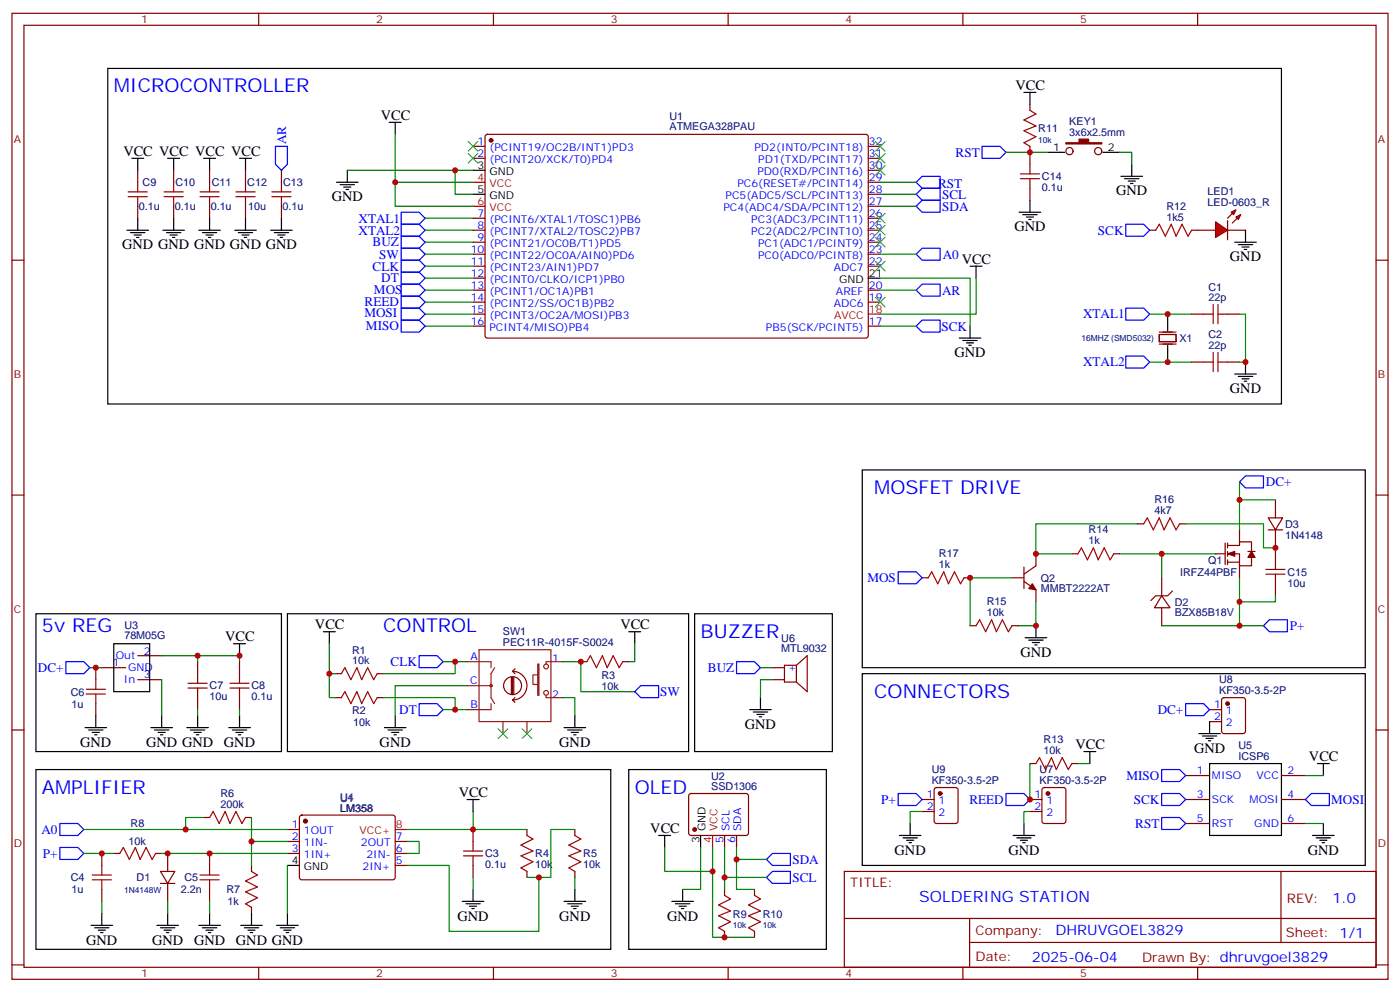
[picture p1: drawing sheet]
<svg xmlns="http://www.w3.org/2000/svg" width="412mm" height="292mm" viewBox="0 0 412 292" stroke-linecap="round" stroke-linejoin="round" font-family="sans-serif">
<g fill="none" stroke="#870000" stroke-width=".35">
<path d="M3.5 3.9h405.4v284.4h-405.4zM7.1 7.4h398.2v277.3h-398.2zM76.2 3.9v3.5M145.3 3.9v3.5M214.5 3.9v3.5M283.6 3.9v3.5M352.8 3.9v3.5M143.1 39.8l.5-.3 111.7 .1 .5 .7-.1 58.8-.6 .4h-111.8l-.4-.7v-58.5zM303.4 30.7v1.8M40.6 50.1v3.6M51.2 50.1v3.6M61.7 50.1v3.6"/>
<path d="M72.3 50.1v3.6M82.9 50.1v3.6M139.3 43.1h3.6M139.3 46.6h3.6M255.8 43.1h3.5M255.8 46.6h3.5M255.8 57.2h3.5M255.8 53.7h3.5M255.8 50.1h3.5M303.4 43.1v5.3M303.4 55.4v3.5M3.5 76.6h3.6"/>
<path d="M40.6 60.7v3.5M51.2 60.7v3.5M61.7 60.7v3.5M72.3 60.7v3.5M82.9 60.7v3.5M139.3 64.2h3.6M139.3 67.8h3.6M139.3 71.3h3.6M139.3 74.8h3.6M139.3 78.4h3.6M255.8 64.2h3.5M255.8 67.8h3.5"/>
<path d="M255.8 71.3h3.5M255.8 74.8h3.5M255.8 78.4h3.5M255.8 60.7h3.5M405.3 76.6h3.6M139.3 81.9h3.6M139.3 85.4h3.6M139.3 88.9h3.6M139.3 92.5h3.6M139.3 96h3.6M255.8 85.4h3.5M255.8 88.9h3.5"/>
<path d="M255.8 96h3.5M341.5 98.5h4.9v2.1h-4.9zM341.5 97.8h4.9M351 92.5h3.5M361.6 92.5h3.5M341.5 101.3h4.9M351 106.6h3.5M361.6 106.6h3.5M3.5 145.7h3.6M360.9 159.8v6.4M361.6 159.8v1.5M365.1 156v3.5"/>
<path d="M405.3 145.7h3.6M298.1 170.1h3.5M301.6 171.1l3.6 2.5v3.5M301.6 166.9v6.3M305.2 163v3.5l-3.6 2.5M358.1 163h2.8M361.6 160.5h3.5v-1h3.6v2.8M361.6 163h3.5v3.5h3.6v-2.4M361.6 165.5h3.5M361.6 162.3v1.4M361.6 164.8v1.4M365.1 166.5v3.6"/>
<path d="M367.6 162.3h2.1M28.2 196.5v3.6M30 196.5h7M40.6 193h7M58.2 194.8v3.5M70.6 194.8v3.5M98.8 198.3h1.7M111.1 198.3h1.8M171.1 194.8h1.8M183.4 194.8h1.8M3.5 214.9h3.6M28.2 207.1v3.5"/>
<path d="M40.6 200.1h7M58.2 205.4v3.5M70.6 205.4v3.5M98.8 205.4h1.7M111.1 205.4h1.8M405.3 214.9h3.6M203.1 233.8l.5-.2h16.2l.5 .2 .2 .5-.1 11.2-.6 .4h-16.5l-.5-.7v-10.9zM30 251.2v3.5M33.5 251.2h1.8M45.9 251.2h1.7M47.3 256.5h4.2l-2.1 3.5zM49.4 251.2v5.3"/>
<path d="M60 240.6h1.7M61.7 251.2v3.5M72.3 240.6h1.8M74.1 254.7v1.8M84.7 244.2h3.5M84.7 247.7h3.5M84.7 251.2h3.5M88.4 240.1l.5-.2 27.1 .1 .4 .6v17.9l-.7 .5-27.1-.1-.4-.6v-17.7zM116.4 247.7h3.5M116.4 251.2h3.5M116.4 254.7h3.5M139.3 244.2v3.5"/>
<path d="M139.3 254.7v3.6M155.2 244.2v1.7M155.2 256.5v1.8M169.3 244.2v1.7M169.3 256.5v1.8M213.4 245.9v3.5M217 245.9v3.5M248.7 256.5h156.6v28.2h-156.6zM377.3 256.5v20.9M30 261.8v3.5M47.3 260h4.2M49.4 260v5.3"/>
<path d="M61.7 261.8v3.5M74.1 267.1v1.8M213.4 261.8v1.8M213.4 274.1v1.8M222.2 261.8v1.8M222.2 274.1v1.8M248.7 270.4h156.5M285.6 277.4h119.6M285.6 270.4v14.1M3.5 284h3.6M76.2 284.7v3.6M145.3 284.7v3.6"/>
<path d="M214.5 284.7v3.6M283.6 284.7v3.6M352.8 284.7v3.6M405.3 284h3.6"/>
<circle cx="315" cy="44.5" r="1.06"/>
<circle cx="323.5" cy="44.5" r="1.06"/>
</g>
<g fill="#870000" stroke="#870000" stroke-width=".35">
<path d="M361.6 163l2.1-.7v1.4z"/>
<path d="M368.7 162.3l1 1.8h-2.1z"/>
<path d="M304.1 171.8l1.1 1.8-2.2-.4z"/>
<path d="M314 42h3.9v-1h2.8v1h3.9v.4h-10.6z"/>
<circle cx="144.6" cy="41.3" r=".53"/>
<circle cx="90" cy="241.7" r=".53"/>
<circle cx="204.6" cy="244.2" r=".53"/>
</g>
<g fill="none" stroke="#000" stroke-width=".35">
<path d="M114.7 36h3.5M116.4 36v3.5M301.6 27.2h3.6M303.4 27.2v3.5M38.8 46.6h3.5M40.6 46.6v3.5M49.4 46.6h3.5M51.2 46.6v3.5M60 46.6h3.5M61.7 46.6v3.5M70.6 46.6h3.5M72.3 46.6v3.5"/>
<path d="M99.1 53.7h6.4M100.2 54.4h4.2M101.2 55.1h2.2M102 55.8h.7M102.3 50.1v3.6M139.3 50.1h3.6M139.3 57.2h3.6M303.4 58.9v3.6M308.7 44.8h4.9M324.9 44.8h4.9M330.2 51.9h6.3M331.3 52.6h4.2"/>
<path d="M332.3 53.3h2.1M333 54h.7M333.4 48.4v3.5M37.4 67.8h6.3M38.5 68.5h4.2M39.5 69.2h2.1M40.2 69.9h.7M40.6 64.2v3.6M48 67.8h6.3M49 68.5h4.3M50.1 69.2h2.1M50.8 69.9h.7"/>
<path d="M51.2 64.2v3.6M58.6 67.8h6.3M59.6 68.5h4.3M60.7 69.2h2.1M61.4 69.9h.7M61.7 64.2v3.6M69.1 67.8h6.4M70.2 68.5h4.2M71.3 69.2h2.1M72 69.9h.7M72.3 64.2v3.6M79.7 67.8h6.4"/>
<path d="M80.8 68.5h4.2M81.8 69.2h2.2M82.5 69.9h.8M82.9 64.2v3.6M285.8 78.4h3.5M287.5 78.4v3.5M300.2 62.5h6.4M301.3 63.2h4.2M302.3 63.9h2.1M303 64.6h.7M255.8 81.9h3.5M282.6 99.5h6.3"/>
<path d="M285.8 96v3.5M344 92.5v4.9M283.6 100.2h4.3M284.7 100.9h2.1M285.4 101.6h.7M344 101.6v5M363.7 110.1h6.4M364.8 110.8h4.2M365.8 111.5h2.1M366.5 112.2h.7M366.9 106.6v3.5M10.6 180.7h72.3v40.5h-72.3z"/>
<path d="M33.5 189.5h10.6v14.1h-10.6zM68.8 189.5h3.5M70.6 189.5v3.5M84.7 180.7h118.1v40.5h-118.1zM95.2 185.9h3.6M97 185.9v3.6M185.2 185.9h3.5M187 185.9v3.6M25 214.2h6.4M26.1 214.9h4.2M27.2 215.6h2.1M27.9 216.3h.7"/>
<path d="M28.2 210.6v3.6M44.4 214.2h6.4M45.5 214.9h4.2M46.6 215.6h2.1M47.3 216.3h.7M47.6 210.6v3.6M55 214.2h6.4M56.1 214.9h4.2M57.1 215.6h2.2M57.9 216.3h.7M58.2 210.6v3.6M67.4 214.2h6.3"/>
<path d="M68.4 214.9h4.3M69.5 215.6h2.1M70.2 216.3h.7M70.6 210.6v3.6M113.2 214.2h6.4M114.3 214.9h4.2M115.4 215.6h2.1M116.1 216.3h.7M116.4 210.6v3.6M166.2 214.2h6.3M167.2 214.9h4.2M168.3 215.6h2.1"/>
<path d="M169 216.3h.7M169.3 210.6v3.6M10.6 226.5h169.3v52.9h-169.3zM137.6 235.3h3.5M139.3 235.3v3.6M185.2 226.5h58.2v52.9h-58.2zM84.7 254.7h3.5M194 245.9h3.6M195.8 245.9v3.5M206.4 245.9v3.5M26.8 272.4h6.4M27.9 273.1h4.2"/>
<path d="M28.9 273.8h2.1M29.6 274.5h.7M30 268.9v3.5M46.2 272.4h6.4M47.3 273.1h4.2M48.3 273.8h2.1M49 274.5h.7M49.4 268.9v3.5M58.6 272.4h6.3M59.6 273.1h4.3M60.7 273.8h2.1M61.4 274.5h.7"/>
<path d="M61.7 268.9v3.5M70.9 272.4h6.4M72 273.1h4.2M73 273.8h2.1M73.7 274.5h.7M74.1 268.9v3.5M81.5 272.4h6.3M82.5 273.1h4.3M83.6 273.8h2.1M84.3 274.5h.7M84.7 268.9v3.5M136.2 265.3h6.3"/>
<path d="M137.2 266h4.3M138.3 266.7h2.1M139 267.4h.7M139.3 261.8v3.5M166.2 265.3h6.3M167.2 266h4.2M168.3 266.7h2.1M169 267.4h.7M169.3 261.8v3.5M197.9 265.3h6.4M199 266h4.2M200 266.7h2.1"/>
<path d="M200.7 267.4h.7M201.1 261.8v3.5"/>
</g>
<path d="M139.3 53.7h3.6M139.3 60.7h3.6M255.8 92.5h3.5M116.4 244.2h3.5M209.9 245.9v3.5" fill="none" stroke="#f00" stroke-width=".35"/>
<g fill="none" stroke="#8c2424" stroke-width=".35">
<path d="M137.6 194.8h7v1.7M141.1 191.2h21.2v21.2h-21.2zM145.7 196.5l-1.1 1.8v7.1l1.1 1.7M158.4 195.5h.3v9.1h-.3zM158.4 198.6h-1.4v2.9h1.4M165.8 194.8h-4.9v.7M137.6 201.8h7M144.6 207.1v1.8h-7M148.2 212.4v3.5M155.2 212.4v3.5M160.9 204.6v.8h4.9"/>
<circle cx="160.9" cy="196.2" r=".71"/>
<circle cx="144.6" cy="201.8" r=".35"/>
<circle cx="160.9" cy="203.9" r=".71"/>
</g>
<path d="M150.6 199.4v4.9M151 197.6a4.2 4.2 0 0 1 4.2 4.2 4.2 4.2 0 0 1-4.2 4.3M151 199.4v4.9M151 197.6l.7 .7M151.3 199.4v4.9M151.7 196.9l-.7 .7M151 206.1l.7 .7M151.7 205.4l-.7 .7M153.6 201.8a2.65 2.65 0 0 0-3.7-2.4 2.65 2.65 0 0 0-.6 4.4 2.65 2.65 0 0 0 4.2-1.3l.1-.6" fill="none" stroke="#850000" stroke-width=".35"/>
<g fill="none" stroke="#00f" stroke-width=".35">
<path d="M81.1 43.1h3.6v5.3l-1.8 1.7-1.8-1.7zM269.9 53.7l1.7-1.8h5.3v3.5h-5.3zM289.3 43.1h5.3l1.7 1.7-1.7 1.8h-5.3zM118.2 62.5h5.3l1.7 1.7-1.7 1.8h-5.3zM118.2 66h5.3l1.7 1.8-1.7 1.7h-5.3zM271.6 83.6h5.3v3.6h-5.3l-1.7-1.8zM331.6 90.7h5.3l1.8 1.8-1.8 1.7h-5.3zM331.6 104.8h5.3l1.8 1.8-1.8 1.7h-5.3zM19.4 194.8h5.3l1.8 1.7-1.8 1.8h-5.3zM123.5 193h5.3l1.7 1.8-1.7 1.7h-5.3zM123.5 207.1h5.3l1.7 1.8-1.7 1.7h-5.3zM187 203.6l1.7-1.8h5.3v3.6h-5.3z"/>
<path d="M17.6 242.4h5.3l1.8 1.8-1.8 1.7h-5.3zM17.6 249.4h5.3l1.8 1.8-1.8 1.8h-5.3zM225.8 258.3l1.7-1.8h5.3v3.5h-5.3zM227.5 251.2h5.3v3.5h-5.3l-1.7-1.7z"/>
</g>
<g fill="none" stroke="#008700" stroke-width=".35">
<path d="M116.4 39.5v21.2h22.9M102.3 50.1h31.8M116.4 53.7h22.9M139.3 50.1h-5.2v7.1h5.2M259.3 53.7h10.6M296.3 44.8h12.4M329.8 44.8h3.6v3.6M125.2 64.2h14.1M125.2 67.8h14.1M259.3 81.9h26.5v14.1M259.3 85.4h10.6M287.5 81.9v10.6h-28.2"/>
<path d="M338.7 92.5h12.3M365.1 92.5h1.8v14.1h-1.8M338.7 106.6h12.3M26.5 196.5h3.5M47.6 193h23v1.8M58.2 193v1.8M97 189.5v15.9h1.8M97 198.3h1.8M130.5 194.8h7.1M134.1 194.8v3.5h-21.2M165.8 194.8h5.3v8.8h15.9M187 189.5v5.3h-1.8"/>
<path d="M47.6 200.1v10.5M58.2 208.9v1.7M70.6 208.9v1.7M112.9 205.4h21.2v3.5M130.5 208.9h7.1M137.6 201.8h-21.2v8.8M165.8 205.4h3.5v5.2M139.3 238.9v5.3h-19.4M24.7 244.2h60M24.7 251.2h8.8M47.6 251.2h37.1M60 240.6h-5.3v3.6"/>
<path d="M74.1 240.6v7.1h10.6M74.1 247.7v7M84.7 254.7v14.2M119.9 247.7h3.6v3.5h-3.6M119.9 254.7h12.4v19.4h26.4v-15.8M139.3 258.3v3.5M139.3 244.2h15.9M169.3 244.2h-7v14.1h-7.1M169.3 258.3v3.5M195.8 249.4v7.1h14.1v-7.1M206.4 249.4v12.4h-5.3M209.9 256.5v19.4h12.3"/>
<path d="M213.4 249.4v12.4M213.4 258.3h12.4M217 249.4v12.4h5.2M217 253h8.8M30 265.3v3.6M49.4 265.3v3.6M61.7 265.3v3.6"/>
</g>
<g fill="none" stroke="#a10000" stroke-width=".35">
<path d="M303.4 32.5l1.8 1-3.6 1.8 3.6 1.8-3.6 1.4 3.6 1.8-3.6 1.7 1.8 1.1M37.7 56.5h5.7M37.7 57.9h5.7M40.6 53.7v2.8M40.6 57.9v2.8M48.3 56.5h5.7M48.3 57.9h5.7M51.2 53.7v2.8M51.2 57.9v2.8M58.9 56.5h5.7M58.9 57.9h5.7M61.7 53.7v2.8"/>
<path d="M61.7 57.9v2.8M69.5 56.5h5.6M69.5 57.9h5.6M72.3 53.7v2.8M72.3 57.9v2.8M80.1 56.5h5.6M80.1 57.9h5.6M82.9 53.7v2.8M82.9 57.9v2.8M300.6 52.6h5.6M300.6 51.2h5.6M303.4 48.4v2.8"/>
<path d="M303.4 52.6v2.8M354.5 92.5h2.9M357.4 89.6v5.7M358.8 89.6v5.7M358.8 92.5h2.8M354.5 106.6h2.9M357.4 103.8v5.6M358.8 103.8v5.6M358.8 106.6h2.8M58.2 198.3v2.8M70.6 198.3v2.8M100.5 198.3l1.1-1.8 1.8 3.6 1.7-3.6 1.4 3.6 1.8-3.6 1.8 3.6 1-1.8"/>
<path d="M172.9 194.8l1-1.8 1.8 3.5 1.7-3.5 1.5 3.5 1.7-3.5 1.8 3.5 1-1.7M25.4 204.3h5.6M25.4 202.9h5.6M28.2 200.1v2.8M28.2 204.3v2.8M55.4 202.5h5.6M55.4 201.1h5.6M58.2 202.5v2.9M67.7 202.5h5.7M67.7 201.1h5.7M70.6 202.5v2.9M100.5 205.4l1.1-1.8 1.8 3.5 1.7-3.5 1.4 3.5 1.8-3.5 1.8 3.5 1-1.7"/>
<path d="M27.2 259h5.6M27.2 257.6h5.6M30 254.7v2.9M30 259v2.8M35.3 251.2l1-1.8 1.8 3.6 1.8-3.6 1.4 3.6 1.7-3.6 1.8 3.6 1.1-1.8M58.9 259h5.7M58.9 257.6h5.7M61.7 240.6l1.1-1.7 1.8 3.5 1.7-3.5 1.4 3.5 1.8-3.5 1.8 3.5 1-1.8M61.7 254.7v2.9M61.7 259v2.8M74.1 256.5l1.7 1.1-3.5 1.7 3.5 1.8-3.5 1.4 3.5 1.8-3.5 1.7 1.8 1.1M136.5 251.9h5.7"/>
<path d="M136.5 250.5h5.7M139.3 247.7v2.8M139.3 251.9v2.8M155.2 245.9l1.8 1.1-3.5 1.7 3.5 1.8-3.5 1.4 3.5 1.8-3.5 1.7 1.7 1.1M169.3 245.9l1.8 1.1-3.5 1.7 3.5 1.8-3.5 1.4 3.5 1.8-3.5 1.7 1.7 1.1M213.4 263.6l1.8 1-3.5 1.8 3.5 1.7-3.5 1.5 3.5 1.7-3.5 1.8 1.7 1M222.2 263.6l1.8 1-3.5 1.8 3.5 1.7-3.5 1.5 3.5 1.7-3.5 1.8 1.7 1"/>
</g>
<path d="M146.8 214.5l2.8 2.8M149.6 214.5l-2.8 2.8M153.8 214.5l2.8 2.8M156.6 214.5l-2.8 2.8" fill="none" stroke="#3c3" stroke-width=".35"/>
<g fill="#f00" stroke="#870000" stroke-width=".35">
<path d="M358.1 65.3l3.5 2.5-3.5 2.1z"/>
<path d="M361.6 64.9v5.7z"/>
</g>
<g fill="#870000" stroke="#870000" stroke-width=".35">
<path d="M361.6 64.2l1.4-1.4z"/>
<path d="M363 65.7l1.4-1.5z"/>
</g>
<g fill="#f00" stroke="#870000" stroke-width=".35">
<path d="M362.7 62.5l1.4-.7-.7 1.4z"/>
<path d="M364.1 63.9l1.4-.7-.7 1.4z"/>
</g>
<g fill="none" stroke="#870000" stroke-width=".35">
<path d="M338.7 67.8h1.7M351 67.8h7.1M361.6 67.8h5.3M335.1 154.2h1.8M347.5 154.2h1.7M373.6 152.4h4.2l-2.1 3.6zM373.6 156h4.2M375.7 147.1v5.3M375.7 156v8.8M271.6 170.1h1.8M284 170.1h1.8M315.7 163h1.8"/>
<path d="M328.1 163h1.7M342.2 175.4l2.5 3.5h-4.6zM342.2 170.1v5.3M342.2 178.9v5.3M345.4 174l-1.4 1.4h-3.6l-1.4 1.4M375.7 171.8v3.6M227.5 196.5h3.6M234.6 195.8l3.2-2.8v10.6l-3.2-2.8M234.6 195.8v5M234.6 195.8h-3.5v5h3.5M285.8 184.2h1.7M298.1 184.2h1.8"/>
<path d="M227.5 200.1h3.6M356.3 208.9h3.5M356.3 212.4h3.5M360.1 205.6l.4-.2h5.7l.6 .4 .1 9.4-.5 .7h-5.9l-.6-.4-.1-9.4zM271.6 235.3h3.6M271.6 238.9h3.6M275.4 232l.5-.2h5.6l.7 .4v9.5l-.4 .6-5.9 .1-.7-.5v-9.4zM303.4 235.3h3.5M303.4 238.9h3.5M303.4 224.8h1.8M307.2 232l.4-.2h5.7l.6 .4 .1 9.5-.5 .6-5.9 .1-.6-.5-.1-9.4zM315.7 224.8h1.8"/>
<path d="M349.2 228.3h7.1M349.2 235.3h7.1M377.5 228.3h7M377.5 235.3h7M349.2 242.4h7.1M377.5 242.4h7"/>
</g>
<path d="M340.4 67.8l1.1-1.8 1.8 3.5 1.7-3.5 1.4 3.5 1.8-3.5 1.8 3.5 1-1.7M336.9 154.2l1.1-1.8 1.7 3.6 1.8-3.6 1.4 3.6 1.8-3.6 1.7 3.6 1.1-1.8M273.4 170.1l1.1-1.8 1.7 3.5 1.8-3.5 1.4 3.5 1.8-3.5 1.7 3.5 1.1-1.7M317.5 163l1.1-1.7 1.7 3.5 1.8-3.5 1.4 3.5 1.8-3.5 1.7 3.5 1.1-1.8M372.9 169h5.6M372.9 167.6h5.6M375.7 164.8v2.8M375.7 169v2.8M287.5 184.2l1.1-1.8 1.7 3.5 1.8-3.5 1.4 3.5 1.8-3.5 1.7 3.5 1.1-1.7M305.2 224.8l1-1.8 1.8 3.5 1.7-3.5 1.4 3.5 1.8-3.5 1.8 3.5 1-1.7" fill="none" stroke="#a10000" stroke-width=".35"/>
<g fill="none" stroke="#000" stroke-width=".35">
<path d="M31.7 20.1h345.8v98.8h-345.8zM363.7 71.3h6.4M364.8 72h4.2M365.8 72.7h2.1M366.5 73.4h.7M366.9 67.8v3.5M254 138.3h148.2v58.2h-148.2zM204.6 180.7h40.6v40.5h-40.6zM254 198.3h148.2v56.4h-148.2zM302 187.7h6.3M303 188.4h4.3M304.1 189.1h2.1"/>
<path d="M304.8 189.8h.7M305.2 184.2v3.5M220.8 208.9h6.4M221.9 209.6h4.2M223 210.3h2.1M223.7 211h.7M224 205.4v3.5M353.1 215.9h6.4M354.2 216.6h4.2M355.2 217.3h2.2M356 218.1h.7M356.3 212.4v3.5"/>
<path d="M319.3 221.2h3.5M321 221.2v3.6M356.3 224.8h21.2v21.1h-21.2zM388.1 224.8h3.5M389.8 224.8v3.5M264.9 245.9h6.4M266 246.6h4.2M267.1 247.3h2.1M267.8 248h.7M268.1 242.4v3.5M298.4 245.9h6.4M299.5 246.6h4.2"/>
<path d="M300.6 247.3h2.1M301.3 248h.7M301.6 242.4v3.5M386.6 245.9h6.4M387.7 246.6h4.2M388.8 247.3h2.1M389.5 248h.7M389.8 242.4v3.5"/>
</g>
<g fill="none" stroke="#00f" stroke-width=".35">
<path d="M271.6 55.4h5.3v3.5h-5.3l-1.7-1.7zM118.2 76.6h5.3l1.7 1.8-1.7 1.7h-5.3zM118.2 73.1h5.3l1.7 1.7-1.7 1.8h-5.3zM118.2 69.5h5.3l1.7 1.8-1.7 1.8h-5.3zM269.9 60.7l1.7-1.8h5.3v3.6h-5.3zM269.9 74.8l1.7-1.7h5.3v3.5h-5.3zM331.6 66h5.3l1.8 1.8-1.8 1.7h-5.3zM118.2 80.1h5.3l1.7 1.8-1.7 1.7h-5.3zM118.2 90.7h5.3l1.7 1.8-1.7 1.7h-5.3zM118.2 94.2h5.3l1.7 1.8-1.7 1.8h-5.3zM118.2 87.2h5.3l1.7 1.7-1.7 1.8h-5.3zM118.2 83.6h5.3l1.7 1.8-1.7 1.8h-5.3z"/>
<path d="M271.6 94.2h5.3v3.6h-5.3l-1.7-1.8zM365.1 141.9l1.8-1.8h5.3v3.5h-5.3zM264.6 168.3h5.3l1.7 1.8-1.7 1.7h-5.3zM217 194.8h5.2l1.8 1.7-1.8 1.8h-5.2zM373.9 182.4h5.3v3.5h-5.3l-1.7-1.7zM349.2 207.1h5.3l1.8 1.8-1.8 1.7h-5.3zM264.6 233.6h5.3l1.7 1.7-1.7 1.8h-5.3zM296.3 233.6h5.3l1.8 1.7-1.8 1.8h-5.3zM342.2 226.5h5.3l1.7 1.8-1.7 1.7h-5.3zM342.2 233.6h5.3l1.7 1.7-1.7 1.8h-5.3zM384.5 235.3l1.8-1.7h5.3v3.5h-5.3zM342.2 240.6h5.3l1.7 1.8-1.7 1.8h-5.3z"/>
</g>
<g fill="none" stroke="#008700" stroke-width=".35">
<path d="M259.3 57.2h10.6M125.2 78.4h14.1M125.2 74.8h14.1M125.2 71.3h14.1M259.3 74.8h10.6M259.3 60.7h10.6M125.2 96h14.1M125.2 81.9h14.1M125.2 92.5h14.1M125.2 88.9h14.1M125.2 85.4h14.1M259.3 96h10.6"/>
<path d="M335.1 154.2h-29.9v8.8h10.5M349.2 154.2h23v7.1h3.5M365.1 141.9v14.1M365.1 147.1h10.6M298.1 170.1h-12.3v14.1M305.2 177.1v7.1h-5.3M329.8 163h12.4M358.1 163h-15.9v7.1M365.1 170.1v14.1M375.7 175.4v1.7h-10.6M224 196.5h3.5M342.2 184.2h30"/>
<path d="M227.5 200.1h-3.5v5.3M271.6 238.9h-3.5v3.5M303.4 238.9h-1.8v3.5M303.4 224.8v10.5M317.5 224.8h3.5M384.5 228.3h5.3M384.5 242.4h5.3"/>
</g>
<g fill="#870000" stroke="#870000" stroke-width=".35">
<circle cx="361.6" cy="207.1" r=".53"/>
<circle cx="308.7" cy="233.6" r=".53"/>
<circle cx="276.9" cy="233.6" r=".53"/>
</g>
<g fill="none" stroke="#3c3" stroke-width=".35">
<path d="M137.9 41.7l2.9 2.8M137.9 45.2l2.9 2.8M140.8 41.7l-2.9 2.8M140.8 45.2l-2.9 2.8M257.9 41.7l2.8 2.8M257.9 45.2l2.8 2.8M257.9 48.7l2.8 2.8M260.7 41.7l-2.8 2.8M260.7 45.2l-2.8 2.8M260.7 48.7l-2.8 2.8M257.9 62.8l2.8 2.9M257.9 66.4l2.8 2.8"/>
<path d="M257.9 69.9l2.8 2.8M257.9 76.9l2.8 2.9M260.7 62.8l-2.8 2.9M260.7 66.4l-2.8 2.8M260.7 69.9l-2.8 2.8M260.7 76.9l-2.8 2.9M257.9 87.5l2.8 2.8M260.7 87.5l-2.8 2.8"/>
</g>
<g fill="#c00">
<circle cx="344" cy="92.5" r=".88"/>
<circle cx="344" cy="106.6" r=".88"/>
<circle cx="134.1" cy="194.8" r=".88"/>
<circle cx="134.1" cy="208.9" r=".88"/>
<circle cx="97" cy="198.3" r=".88"/>
<circle cx="171.1" cy="194.8" r=".88"/>
<circle cx="139.3" cy="244.2" r=".88"/>
<circle cx="158.8" cy="258.3" r=".88"/>
<circle cx="54.7" cy="244.2" r=".88"/>
<circle cx="74.1" cy="247.7" r=".88"/>
<circle cx="30" cy="251.2" r=".88"/>
<circle cx="61.7" cy="251.2" r=".88"/>
<circle cx="49.4" cy="251.2" r=".88"/>
<circle cx="28.2" cy="196.5" r=".88"/>
<circle cx="116.4" cy="53.7" r=".88"/>
<circle cx="134.1" cy="50.1" r=".88"/>
<circle cx="58.2" cy="193" r=".88"/>
<circle cx="70.6" cy="193" r=".88"/>
<circle cx="217" cy="253" r=".88"/>
<circle cx="213.4" cy="258.3" r=".88"/>
<circle cx="209.9" cy="256.5" r=".88"/>
<circle cx="213.4" cy="275.9" r=".88"/>
<circle cx="303.4" cy="44.8" r=".88"/>
<circle cx="366.9" cy="106.6" r=".88"/>
<circle cx="303.4" cy="235.3" r=".88"/>
<circle cx="365.1" cy="184.2" r=".88"/>
<circle cx="365.1" cy="147.1" r=".88"/>
<circle cx="365.1" cy="177.1" r=".88"/>
<circle cx="342.2" cy="163" r=".88"/>
<circle cx="305.2" cy="184.2" r=".88"/>
<circle cx="375.7" cy="161.3" r=".88"/>
<circle cx="305.2" cy="163" r=".88"/>
<circle cx="285.8" cy="170.1" r=".88"/>
</g>
<g font-size="5.6" fill="#00f">
<text x="33.5" y="27.2">MICROCONTROLLER</text>
<text x="257.5" y="145.4">MOSFET DRIVE</text>
<text x="12.3" y="185.9">5v REG</text>
<text x="112.9" y="185.9">CONTROL</text>
<text x="206.4" y="187.7">BUZZER</text>
<text x="257.5" y="205.4">CONNECTORS</text>
<text x="12.3" y="233.6">AMPLIFIER</text>
<text x="187" y="233.6">OLED</text>
</g>
<text font-size="4.6" fill="#00f" x="270.8" y="265.5">SOLDERING STATION</text>
<g font-size="4.2">
<text x="299.2" y="26.5">VCC</text>
<text x="112.2" y="35.3">VCC</text>
<text x="36.3" y="45.9">VCC VCC VCC VCC</text>
<text x="97.7" y="59.3">GND</text>
<text x="328.8" y="57.5">GND</text>
<text x="298.8" y="68.1">GND</text>
<text x="36" y="73.4">GND GND GND GND GND</text>
<text x="283.3" y="77.6">VCC</text>
<text x="362.3" y="76.9">GND</text>
<text x="281.2" y="105.2">GND</text>
<text x="362.3" y="115.7">GND</text>
<text x="92.8" y="185.2">VCC</text>
<text x="182.7" y="185.2">VCC</text>
<text x="66.3" y="188.8">VCC</text>
<text x="300.6" y="193.4">GND</text>
<text x="219.4" y="214.5">GND</text>
<text x="23.6" y="219.8">GND</text>
<text x="43" y="219.8">GND GND</text>
<text x="66" y="219.8">GND</text>
<text x="111.8" y="219.8">GND</text>
<text x="164.7" y="219.8">GND</text>
<text x="316.8" y="220.5">VCC</text>
<text x="351.7" y="221.6">GND</text>
<text x="385.6" y="224">VCC</text>
<text x="135.1" y="234.6">VCC</text>
<text x="191.6" y="245.2">VCC</text>
<text x="263.5" y="251.6">GND</text>
<text x="297" y="251.6">GND</text>
<text x="385.2" y="251.6">GND</text>
<text x="134.8" y="271">GND</text>
<text x="164.7" y="271">GND</text>
<text x="196.5" y="271">GND</text>
<text x="25.4" y="278">GND</text>
<text x="44.8" y="278">GND</text>
<text x="57.1" y="278">GND</text>
<text x="69.5" y="278">GND GND</text>
</g>
<g font-size="4.2" fill="#00f">
<text x="392.5" y="265.8">1.0</text>
<text x="310.9" y="275.3">DHRUVGOEL3829</text>
<text x="304" y="283.1">2025-06-04</text>
</g>
<g font-size="3.9" fill="#00f">
<text x="84.3" y="42.5" transform="rotate(-90 84.3 42.5)">AR</text>
<text x="281.5" y="46.1">RST</text>
<text x="276.3" y="55.3">RST</text>
<text x="277.5" y="58.5">SCL</text>
<text x="105.6" y="65.5">XTAL1</text>
<text x="277.5" y="62.1">SDA</text>
<text x="105.6" y="69">XTAL2</text>
<text x="323.4" y="69">SCK</text>
<text x="109.8" y="72.5">BUZ</text>
<text x="111.7" y="76.1">SW</text>
<text x="277.7" y="76.2">A0</text>
<text x="109.8" y="79.6">CLK</text>
<text x="112.3" y="83.1">DT</text>
<text x="110.2" y="86.6">MOS</text>
<text x="277.5" y="86.8">AR</text>
<text x="107.3" y="93.4">MOSI</text>
<text x="107.4" y="90.2">REED</text>
<text x="319" y="93.7">XTAL1</text>
<text x="107.8" y="97.3">MISO</text>
<text x="277.3" y="97.3">SCK</text>
<text x="319" y="107.8">XTAL2</text>
<text x="372.9" y="143.1">DC+</text>
<text x="255.5" y="171.3">MOS</text>
<text x="379.9" y="185.5">P+</text>
<text x="11.2" y="197.8">DC+</text>
<text x="115" y="196">CLK</text>
<text x="208.5" y="197.8">BUZ</text>
<text x="194.5" y="204.9">SW</text>
<text x="117.6" y="210.1">DT</text>
<text x="341" y="210.1">DC+</text>
<text x="331.8" y="229.6">MISO</text>
<text x="259.6" y="236.6">P+</text>
<text x="285.5" y="236.6">REED</text>
<text x="334" y="236.6">SCK</text>
<text x="392.1" y="236.7">MOSI</text>
<text x="12.2" y="245.4">A0</text>
<text x="334.4" y="243.7">RST</text>
<text x="12.6" y="252.5">P+</text>
<text x="233.4" y="254.2">SDA</text>
<text x="233.4" y="259.5">SCL</text>
</g>
<g font-size="3.9" fill="#800">
<text x="250.5" y="261.1">TITLE:</text>
<text x="379.1" y="265.8">REV:</text>
<text x="287.4" y="275.3">Company:</text>
<text x="378.7" y="275.9">Sheet: 1/1</text>
<text x="287.4" y="283">Date:</text>
<text x="336.4" y="283.1">Drawn By: dhruvgoel3829</text>
</g>
<g font-size="3.2" fill="#800">
<text x="41.6" y="6.9">1</text>
<text x="110.8" y="6.9">2</text>
<text x="179.9" y="6.9">3</text>
<text x="249.1" y="6.9">4</text>
<text x="318.2" y="6.9">5</text>
<text x="4.1" y="42">A</text>
<text x="405.9" y="42">A</text>
<text x="4.1" y="111.2">B</text>
<text x="405.9" y="111.2">B</text>
<text x="4.1" y="180.3">C</text>
<text x="405.9" y="180.3">C</text>
<text x="4.1" y="249.4">D</text>
<text x="405.9" y="249.4">D</text>
<text x="41.6" y="287.7">1</text>
<text x="110.8" y="287.7">2</text>
<text x="179.9" y="287.7">3</text>
<text x="249.1" y="287.7">4</text>
<text x="318.2" y="287.7">5</text>
</g>
<g font-size="3.2" fill="#000080">
<text x="197.2" y="35.2">U1</text>
<text x="197.2" y="38.3">ATMEGA328PAU</text>
<text x="305.9" y="38.9">R11</text>
<text x="315" y="39.9">3x6x2.5mm</text>
<text x="315" y="36.9">KEY1</text>
<text x="306.9" y="53">C14</text>
<text x="42" y="54.9">C9</text>
<text x="51.7" y="54.9">C10</text>
<text x="62.4" y="54.9">C11</text>
<text x="72.8" y="54.9">C12</text>
<text x="83.4" y="54.9">C13</text>
<text x="306.9" y="56.2">0.1u</text>
<text x="355.7" y="57.5">LED1</text>
<text x="40.9" y="61.9">0.1u</text>
<text x="51.5" y="61.9">0.1u</text>
<text x="62.1" y="61.9">0.1u</text>
<text x="73.1" y="61.9">10u</text>
<text x="83.2" y="61.9">0.1u</text>
<text x="343.6" y="64.9">1k5</text>
<text x="343.6" y="61.8">R12</text>
<text x="355.7" y="60.7">LED-0603_R</text>
<text x="356" y="88.6">22p</text>
<text x="356" y="85.5">C1</text>
<text x="347.4" y="100.8">X1</text>
<text x="356" y="99.6">C2</text>
<text x="356" y="102.7">22p</text>
<text x="340.1" y="148.2">R16</text>
<text x="340.1" y="151.4">4k7</text>
<text x="378.5" y="155.3">D3</text>
<text x="320.7" y="160.2">1k</text>
<text x="320.7" y="157">R14</text>
<text x="378.5" y="158.5">1N4148</text>
<text x="276.6" y="167.3">1k</text>
<text x="276.6" y="164.1">R17</text>
<text x="355.9" y="165.9">Q1</text>
<text x="306.6" y="171.3">Q2</text>
<text x="347.6" y="169.5">IRFZ44PBF</text>
<text x="379.2" y="172.7">10u</text>
<text x="379.2" y="169.5">C15</text>
<text x="290.7" y="178.2">R15</text>
<text x="306.6" y="174.4">MMBT2222AT</text>
<text x="346.1" y="178.3">D2</text>
<text x="36.6" y="185.2">U3</text>
<text x="290.7" y="181.4">10k</text>
<text x="346.1" y="181.4">BZX85B18V</text>
<text x="36.6" y="188.2">78M05G</text>
<text x="148.1" y="190.1">PEC11R-4015F-S0024</text>
<text x="148.1" y="187.1">SW1</text>
<text x="230.1" y="191.9">MTL9032</text>
<text x="230.1" y="188.9">U6</text>
<text x="103.7" y="195.5">10k</text>
<text x="103.7" y="192.4">R1</text>
<text x="61.7" y="203">C7</text>
<text x="74.1" y="203">C8</text>
<text x="177.2" y="203">10k</text>
<text x="177.2" y="200">R3</text>
<text x="359.1" y="201.2">U8</text>
<text x="20.8" y="204.8">C6</text>
<text x="21.1" y="208.3">1u</text>
<text x="61.7" y="206.1">10u</text>
<text x="74.1" y="206.1">0.1u</text>
<text x="359.1" y="204.2">KF350-3.5-2P</text>
<text x="103.7" y="210.1">R2</text>
<text x="104" y="213.6">10k</text>
<text x="307.4" y="221.9">10k</text>
<text x="307.4" y="218.8">R13</text>
<text x="364.8" y="220.6">U5</text>
<text x="274.5" y="227.6">U9</text>
<text x="306.2" y="227.6">U7</text>
<text x="364.8" y="223.6">ICSP6</text>
<text x="209.5" y="232.5">SSD1306</text>
<text x="209.5" y="229.5">U2</text>
<text x="274.5" y="230.7">KF350-3.5-2P</text>
<text x="306.2" y="230.7">KF350-3.5-2P</text>
<text x="64.9" y="237.8">200k</text>
<text x="64.9" y="234.6">R6</text>
<text x="100.2" y="236.1">U1</text>
<text x="100.2" y="238.9">LM358</text>
<text x="100.2" y="235.7">U4</text>
<text x="38.5" y="243.5">R8</text>
<text x="37.9" y="248.8">10k</text>
<text x="142.9" y="255.5">0.1u</text>
<text x="142.9" y="252.3">C3</text>
<text x="157.7" y="255.5">10k</text>
<text x="157.7" y="252.3">R4</text>
<text x="171.8" y="255.5">10k</text>
<text x="171.8" y="252.3">R5</text>
<text x="20.8" y="259.4">C4</text>
<text x="21.1" y="262.9">1u</text>
<text x="40.2" y="259.4">D1</text>
<text x="53.2" y="262.9">2.2n</text>
<text x="54.3" y="259.4">C5</text>
<text x="66.7" y="262.9">R7</text>
<text x="67" y="266.5">1k</text>
<text x="215.9" y="270.1">R9</text>
<text x="224.7" y="270.1">R10</text>
</g>
<g font-size="3.2" fill="#00f">
<text x="140.7" y="42.7">1</text>
<text x="140.7" y="46.2">2</text>
<text x="144.2" y="44.5">(PCINT19/OC2B/INT1)PD3</text>
<text x="222.2" y="44.5">PD2(INT0/PCINT18)</text>
<text x="255.9" y="46.2">31</text>
<text x="255.9" y="42.7">32</text>
<text x="144.2" y="48">(PCINT20/XCK/T0)PD4</text>
<text x="223.1" y="51.5">PD0(RXD/PCINT16)</text>
<text x="223.4" y="48">PD1(TXD/PCINT17)</text>
<text x="255.9" y="53.3">29</text>
<text x="255.9" y="49.8">30</text>
<text x="213.7" y="58.6">PC5(ADC5/SCL/PCINT13)</text>
<text x="217.2" y="55.1">PC6(RESET#/PCINT14)</text>
<text x="255.9" y="56.8">28</text>
<text x="140.7" y="63.9">7</text>
<text x="144.2" y="65.7">(PCINT6/XTAL1/TOSC1)PB6</text>
<text x="213.1" y="62.1">PC4(ADC4/SDA/PCINT12)</text>
<text x="221.3" y="65.7">PC3(ADC3/PCINT11)</text>
<text x="255.9" y="63.9">26</text>
<text x="255.9" y="60.4">27</text>
<text x="140.7" y="67.4">8</text>
<text x="140.7" y="70.9">9</text>
<text x="144.2" y="69.2">(PCINT7/XTAL2/TOSC2)PB7</text>
<text x="221.3" y="69.2">PC2(ADC2/PCINT10)</text>
<text x="255.9" y="70.9">24</text>
<text x="255.9" y="67.4">25</text>
<text x="138.7" y="74.5">10</text>
<text x="138.7" y="78">11</text>
<text x="144.2" y="72.7">(PCINT21/OC0B/T1)PD5</text>
<text x="144.2" y="76.2">(PCINT22/OC0A/AIN0)PD6</text>
<text x="223.3" y="76.2">PC0(ADC0/PCINT8)</text>
<text x="223.3" y="72.7">PC1(ADC1/PCINT9)</text>
<text x="255.9" y="78">22</text>
<text x="255.9" y="74.5">23</text>
<text x="138.7" y="81.5">12</text>
<text x="144.2" y="79.8">(PCINT23/AIN1)PD7</text>
<text x="144.2" y="83.3">(PCINT0/CLKO/ICP1)PB0</text>
<text x="245.6" y="79.8">ADC7</text>
<text x="138.7" y="85.1">13</text>
<text x="138.7" y="88.6">14</text>
<text x="144.2" y="86.8">(PCINT1/OC1A)PB1</text>
<text x="246.3" y="86.8">AREF</text>
<text x="255.9" y="88.6">19</text>
<text x="255.9" y="85.1">20</text>
<text x="138.7" y="92.1">15</text>
<text x="138.7" y="95.6">16</text>
<text x="144.2" y="90.3">(PCINT2/SS/OC1B)PB2</text>
<text x="144.2" y="93.9">(PCINT3/OC2A/MOSI)PB3</text>
<text x="245.6" y="90.3">ADC6</text>
<text x="255.9" y="95.6">17</text>
<text x="144.2" y="97.4">PCINT4/MISO)PB4</text>
<text x="225.6" y="97.4">PB5(SCK/PCINT5)</text>
<text x="33.3" y="196.2">1</text>
<text x="34.1" y="194.1">Out</text>
<text x="37.7" y="197.6">GND</text>
<text x="42.3" y="192.7">2</text>
<text x="138.6" y="194.4">A</text>
<text x="162.6" y="194.8">1</text>
<text x="232.1" y="197.6">+</text>
<text x="36.5" y="201.1">In</text>
<text x="42.3" y="199.7">3</text>
<text x="138.5" y="201.5">C</text>
<text x="138.6" y="208.5">B</text>
<text x="162.6" y="205.4">2</text>
<text x="357.6" y="208.5">1</text>
<text x="357.6" y="212.1">2</text>
<text x="361.1" y="210.3">1</text>
<text x="361.1" y="213.8">2</text>
<text x="352.5" y="227.9">1</text>
<text x="379.2" y="227.9">2</text>
<text x="357" y="229.3">MISO</text>
<text x="370.2" y="229.3">VCC</text>
<text x="273" y="235">1</text>
<text x="273" y="238.5">2</text>
<text x="276.5" y="236.7">1</text>
<text x="304.7" y="235">1</text>
<text x="304.7" y="238.5">2</text>
<text x="308.2" y="236.7">1</text>
<text x="352.5" y="235">3</text>
<text x="357" y="236.4">SCK</text>
<text x="368.1" y="236.4">MOSI</text>
<text x="379.2" y="235">4</text>
<text x="86" y="243.8">1</text>
<text x="89.5" y="245.6">1OUT</text>
<text x="214.8" y="244.6" transform="rotate(-90 214.8 244.6)">SCL</text>
<text x="218.4" y="244.6" transform="rotate(-90 218.4 244.6)">SDA</text>
<text x="276.5" y="240.3">2</text>
<text x="308.2" y="240.3">2</text>
<text x="352.5" y="242">5</text>
<text x="357" y="243.5">RST</text>
<text x="369.5" y="243.5">GND</text>
<text x="379.2" y="242">6</text>
<text x="86" y="247.3">2</text>
<text x="86" y="250.9">3</text>
<text x="89.5" y="249.1">1IN-</text>
<text x="106.3" y="249.1">2OUT</text>
<text x="116.6" y="250.9">6</text>
<text x="116.6" y="247.3">7</text>
<text x="213.1" y="248.1" transform="rotate(-90 213.1 248.1)">5</text>
<text x="216.6" y="248.1" transform="rotate(-90 216.6 248.1)">6</text>
<text x="89.5" y="252.6">1IN+</text>
<text x="106.8" y="256.2">2IN+</text>
<text x="107.9" y="252.6">2IN-</text>
<text x="116.6" y="254.4">5</text>
</g>
<g font-size="3.2">
<text x="310.2" y="44.5">1</text>
<text x="326.3" y="44.5">2</text>
<text x="140.7" y="49.8">3</text>
<text x="144.2" y="51.5">GND</text>
<text x="140.7" y="56.8">5</text>
<text x="144.2" y="58.6">GND</text>
<text x="247.2" y="83.3">GND</text>
<text x="255.9" y="81.5">21</text>
<text x="207.8" y="244.6" transform="rotate(-90 207.8 244.6)">GND</text>
<text x="206" y="248.1" transform="rotate(-90 206 248.1)">3</text>
<text x="86" y="254.4">4</text>
<text x="89.5" y="256.2">GND</text>
</g>
<g font-size="3.2" fill="#f00">
<text x="140.7" y="53.3">4</text>
<text x="144.2" y="55.1">VCC</text>
<text x="140.7" y="60.4">6</text>
<text x="144.2" y="62.1">VCC</text>
<text x="245.7" y="93.9">AVCC</text>
<text x="255.9" y="92.1">18</text>
<text x="105.9" y="245.6">VCC+</text>
<text x="116.6" y="243.8">8</text>
<text x="211.3" y="244.6" transform="rotate(-90 211.3 244.6)">VCC</text>
<text x="209.5" y="248.1" transform="rotate(-90 209.5 248.1)">4</text>
</g>
<g font-size="2.5" fill="#000080">
<text x="305.9" y="42.1">10k</text>
<text x="318.6" y="100.4">16MHZ (SMD5032)</text>
<text x="36.5" y="262.7">1N4148W</text>
<text x="215.9" y="273.2">10k</text>
<text x="224.7" y="273.2">10k</text>
</g>
</svg>
